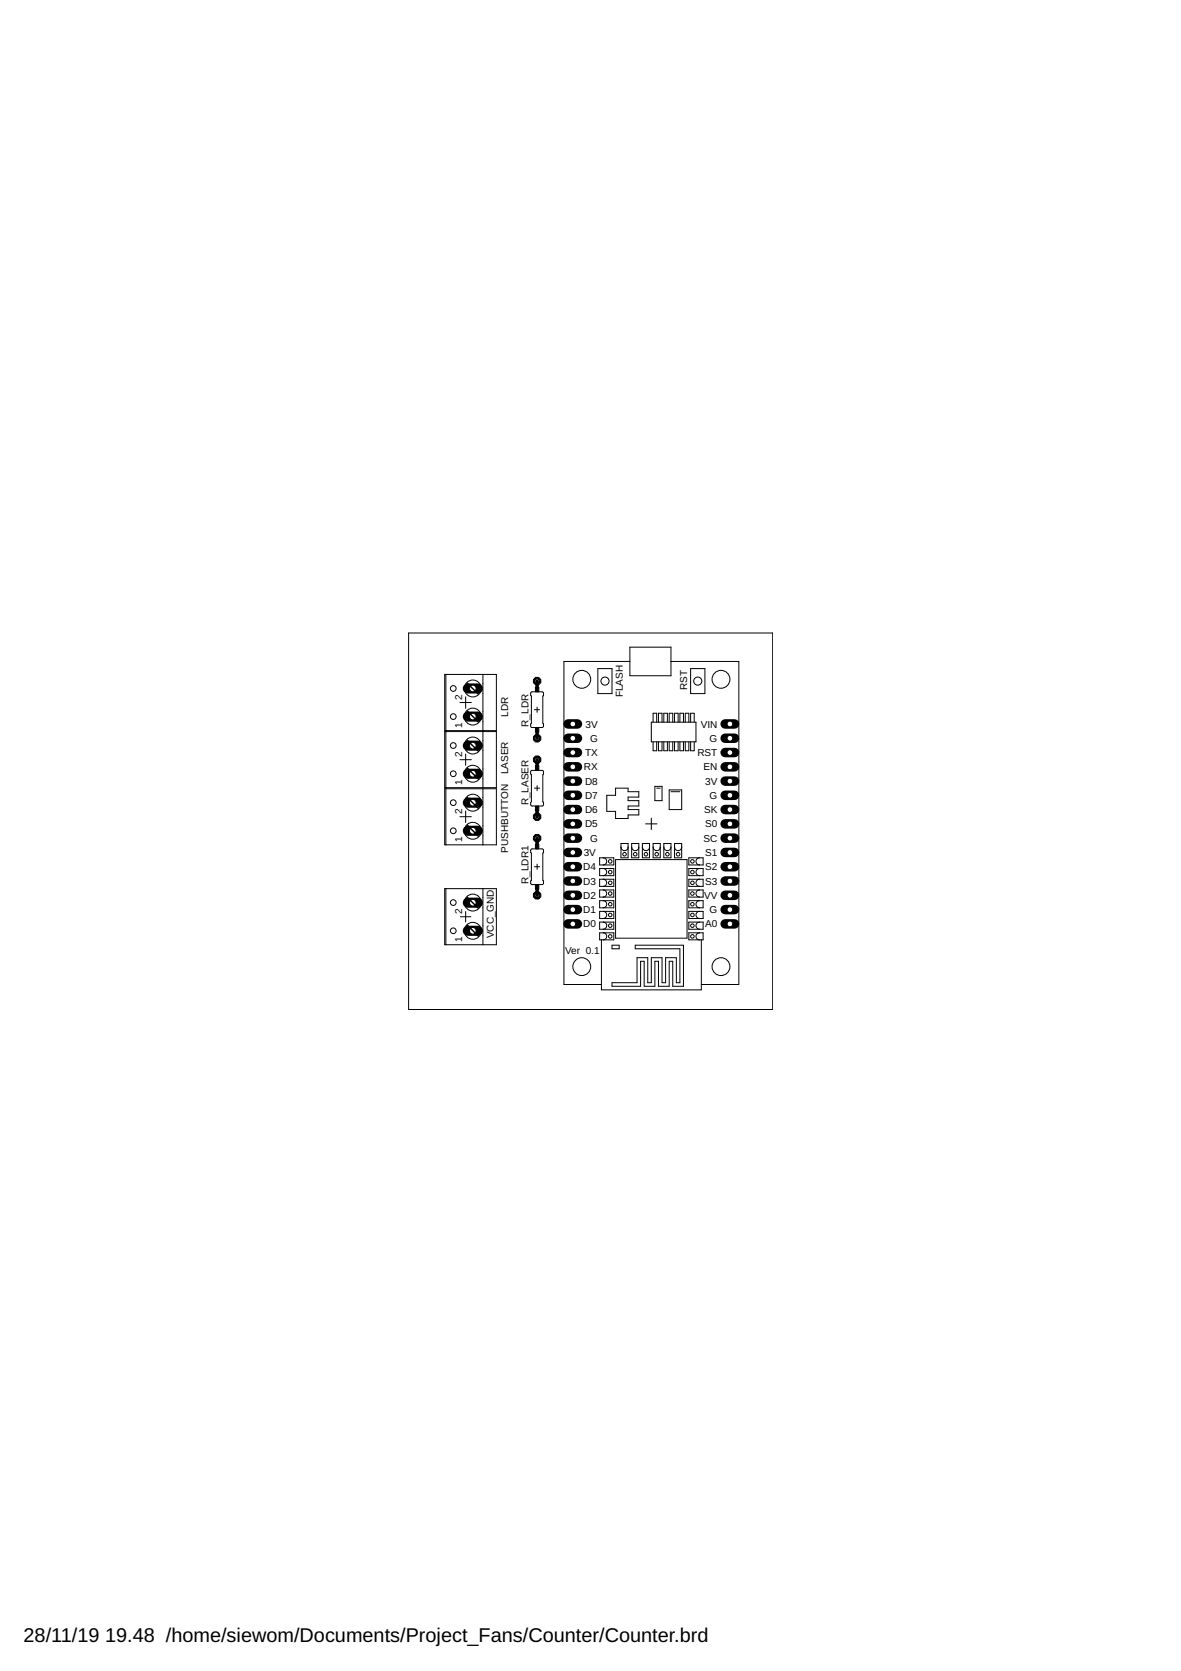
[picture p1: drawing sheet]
<svg xmlns="http://www.w3.org/2000/svg" width="210mm" height="297mm" viewBox="0 0 210 297" stroke-linecap="round" stroke-linejoin="round" font-family="sans-serif">
<circle cx="95.5" cy="145.2" r=".71" fill="#000" stroke="#000" stroke-width=".18"/>
<circle cx="95.5" cy="145.2" r=".4" fill="#fff" stroke="#000" stroke-width=".18"/>
<circle cx="95.5" cy="135" r=".71" fill="#000" stroke="#000" stroke-width=".18"/>
<circle cx="95.5" cy="135" r=".4" fill="#fff" stroke="#000" stroke-width=".18"/>
<path d="M128.9 164.2h1.7" fill="none" stroke="#000" stroke-width="1.7"/>
<circle cx="129.7" cy="164.2" r=".51" fill="#fff" stroke="#000" stroke-width=".18"/>
<path d="M128.9 161.7h1.7" fill="none" stroke="#000" stroke-width="1.7"/>
<circle cx="129.7" cy="161.7" r=".51" fill="#fff" stroke="#000" stroke-width=".18"/>
<path d="M128.9 159.2h1.7" fill="none" stroke="#000" stroke-width="1.7"/>
<circle cx="129.7" cy="159.2" r=".51" fill="#fff" stroke="#000" stroke-width=".18"/>
<path d="M128.9 156.6h1.7" fill="none" stroke="#000" stroke-width="1.7"/>
<circle cx="129.7" cy="156.6" r=".51" fill="#fff" stroke="#000" stroke-width=".18"/>
<path d="M128.9 154.1h1.7" fill="none" stroke="#000" stroke-width="1.7"/>
<circle cx="129.7" cy="154.1" r=".51" fill="#fff" stroke="#000" stroke-width=".18"/>
<path d="M128.9 151.5h1.7" fill="none" stroke="#000" stroke-width="1.7"/>
<circle cx="129.7" cy="151.5" r=".51" fill="#fff" stroke="#000" stroke-width=".18"/>
<path d="M128.9 149h1.7" fill="none" stroke="#000" stroke-width="1.7"/>
<circle cx="129.7" cy="149" r=".51" fill="#fff" stroke="#000" stroke-width=".18"/>
<path d="M128.9 146.5h1.7" fill="none" stroke="#000" stroke-width="1.7"/>
<circle cx="129.7" cy="146.5" r=".51" fill="#fff" stroke="#000" stroke-width=".18"/>
<path d="M128.9 143.9h1.7" fill="none" stroke="#000" stroke-width="1.7"/>
<circle cx="129.7" cy="143.9" r=".51" fill="#fff" stroke="#000" stroke-width=".18"/>
<path d="M128.9 141.4h1.7" fill="none" stroke="#000" stroke-width="1.7"/>
<circle cx="129.7" cy="141.4" r=".51" fill="#fff" stroke="#000" stroke-width=".18"/>
<path d="M128.9 138.9h1.7" fill="none" stroke="#000" stroke-width="1.7"/>
<circle cx="129.7" cy="138.9" r=".51" fill="#fff" stroke="#000" stroke-width=".18"/>
<path d="M128.9 136.3h1.7" fill="none" stroke="#000" stroke-width="1.7"/>
<circle cx="129.7" cy="136.3" r=".51" fill="#fff" stroke="#000" stroke-width=".18"/>
<path d="M128.9 133.8h1.7" fill="none" stroke="#000" stroke-width="1.7"/>
<circle cx="129.7" cy="133.8" r=".51" fill="#fff" stroke="#000" stroke-width=".18"/>
<path d="M128.9 131.2h1.7" fill="none" stroke="#000" stroke-width="1.7"/>
<circle cx="129.7" cy="131.2" r=".51" fill="#fff" stroke="#000" stroke-width=".18"/>
<path d="M128.9 128.7h1.7" fill="none" stroke="#000" stroke-width="1.7"/>
<circle cx="129.7" cy="128.7" r=".51" fill="#fff" stroke="#000" stroke-width=".18"/>
<path d="M101 128.7h1.6" fill="none" stroke="#000" stroke-width="1.7"/>
<circle cx="101.8" cy="128.7" r=".51" fill="#fff" stroke="#000" stroke-width=".18"/>
<path d="M101 131.2h1.6" fill="none" stroke="#000" stroke-width="1.7"/>
<circle cx="101.8" cy="131.2" r=".51" fill="#fff" stroke="#000" stroke-width=".18"/>
<path d="M101 133.8h1.6" fill="none" stroke="#000" stroke-width="1.7"/>
<circle cx="101.8" cy="133.8" r=".51" fill="#fff" stroke="#000" stroke-width=".18"/>
<path d="M101 136.3h1.6" fill="none" stroke="#000" stroke-width="1.7"/>
<circle cx="101.8" cy="136.3" r=".51" fill="#fff" stroke="#000" stroke-width=".18"/>
<path d="M101 138.9h1.6" fill="none" stroke="#000" stroke-width="1.7"/>
<circle cx="101.8" cy="138.9" r=".51" fill="#fff" stroke="#000" stroke-width=".18"/>
<path d="M101 141.4h1.6" fill="none" stroke="#000" stroke-width="1.7"/>
<circle cx="101.8" cy="141.4" r=".51" fill="#fff" stroke="#000" stroke-width=".18"/>
<path d="M101 143.9h1.6" fill="none" stroke="#000" stroke-width="1.7"/>
<circle cx="101.8" cy="143.9" r=".51" fill="#fff" stroke="#000" stroke-width=".18"/>
<path d="M101 146.5h1.6" fill="none" stroke="#000" stroke-width="1.7"/>
<circle cx="101.8" cy="146.5" r=".51" fill="#fff" stroke="#000" stroke-width=".18"/>
<path d="M101 149h1.6" fill="none" stroke="#000" stroke-width="1.7"/>
<circle cx="101.8" cy="149" r=".51" fill="#fff" stroke="#000" stroke-width=".18"/>
<path d="M101 151.5h1.6" fill="none" stroke="#000" stroke-width="1.7"/>
<circle cx="101.8" cy="151.5" r=".51" fill="#fff" stroke="#000" stroke-width=".18"/>
<path d="M101 154.1h1.6" fill="none" stroke="#000" stroke-width="1.7"/>
<circle cx="101.8" cy="154.1" r=".51" fill="#fff" stroke="#000" stroke-width=".18"/>
<path d="M101 156.6h1.6" fill="none" stroke="#000" stroke-width="1.7"/>
<circle cx="101.8" cy="156.6" r=".51" fill="#fff" stroke="#000" stroke-width=".18"/>
<path d="M101 159.2h1.6" fill="none" stroke="#000" stroke-width="1.7"/>
<circle cx="101.8" cy="159.2" r=".51" fill="#fff" stroke="#000" stroke-width=".18"/>
<path d="M101 161.7h1.6" fill="none" stroke="#000" stroke-width="1.7"/>
<circle cx="101.8" cy="161.7" r=".51" fill="#fff" stroke="#000" stroke-width=".18"/>
<path d="M101 164.2h1.6" fill="none" stroke="#000" stroke-width="1.7"/>
<circle cx="101.8" cy="164.2" r=".51" fill="#fff" stroke="#000" stroke-width=".18"/>
<circle cx="95.5" cy="131.2" r=".71" fill="#000" stroke="#000" stroke-width=".18"/>
<circle cx="95.5" cy="131.2" r=".4" fill="#fff" stroke="#000" stroke-width=".18"/>
<circle cx="95.5" cy="121.1" r=".71" fill="#000" stroke="#000" stroke-width=".18"/>
<circle cx="95.5" cy="121.1" r=".4" fill="#fff" stroke="#000" stroke-width=".18"/>
<path d="M83.1 127.4h1.8" fill="none" stroke="#000" stroke-width="1.8"/>
<circle cx="84" cy="127.4" r=".59" fill="#fff" stroke="#000" stroke-width=".18"/>
<path d="M83.1 122.4h1.8" fill="none" stroke="#000" stroke-width="1.8"/>
<circle cx="84" cy="122.4" r=".59" fill="#fff" stroke="#000" stroke-width=".18"/>
<path d="M83.1 137.5h1.8" fill="none" stroke="#000" stroke-width="1.8"/>
<circle cx="84" cy="137.5" r=".59" fill="#fff" stroke="#000" stroke-width=".18"/>
<path d="M83.1 132.5h1.8" fill="none" stroke="#000" stroke-width="1.8"/>
<circle cx="84" cy="132.5" r=".59" fill="#fff" stroke="#000" stroke-width=".18"/>
<path d="M83.1 165.5h1.8" fill="none" stroke="#000" stroke-width="1.8"/>
<circle cx="84" cy="165.5" r=".59" fill="#fff" stroke="#000" stroke-width=".18"/>
<path d="M83.1 160.5h1.8" fill="none" stroke="#000" stroke-width="1.8"/>
<circle cx="84" cy="160.5" r=".59" fill="#fff" stroke="#000" stroke-width=".18"/>
<path d="M83.1 147.7h1.8" fill="none" stroke="#000" stroke-width="1.8"/>
<circle cx="84" cy="147.7" r=".59" fill="#fff" stroke="#000" stroke-width=".18"/>
<path d="M83.1 142.7h1.8" fill="none" stroke="#000" stroke-width="1.8"/>
<circle cx="84" cy="142.7" r=".59" fill="#fff" stroke="#000" stroke-width=".18"/>
<circle cx="95.5" cy="159.2" r=".71" fill="#000" stroke="#000" stroke-width=".18"/>
<circle cx="95.5" cy="159.2" r=".4" fill="#fff" stroke="#000" stroke-width=".18"/>
<circle cx="95.5" cy="149" r=".71" fill="#000" stroke="#000" stroke-width=".18"/>
<circle cx="95.5" cy="149" r=".4" fill="#fff" stroke="#000" stroke-width=".18"/>
<g fill="none" stroke="#000" stroke-width=".18">
<path d="M72.6 112.5h64.7v67h-64.7zM79 119.9h9.2v10h-9.2zM79.2 119.9v10M85.8 119.9v10M106.3 118.9h2.5v4.4h-2.5zM112 117.6h-11.8v57.4h6.7M112 115h7.3v5.1h-7.3zM119.3 117.6h12v57.4h-6.6M122.7 118.9h2.6v4.4h-2.6zM79 130h9.2v10h-9.2zM79.2 130v10M81.7 124.9h2.1"/>
<path d="M81.7 135h2.1M82.8 123.9v2M82.8 134v2M85.8 130v10M94.4 137l2-.1 .2 .2v.5l-.1 .1v4.8l.1 .1v.4l-.2 .3h-1.8l-.3-.2v-.5l.1-.1zM94.4 123.1l2-.1 .2 .1v.5l-.1 .1v4.9l.1 .1v.4l-.2 .2h-1.8l-.3-.1v-.5l.1-.1zM95 126.2h.9M95.5 125.7v.9M95.5 139.7v.9M115.8 128.4h7.9v3.5h-7.9zM116.1 128.4v-1.6h.6v1.6M116.1 131.9v1.6h.6v-1.6"/>
<path d="M116.4 139.8h1.3v2.5h-1.3zM117 128.4v-1.6h.7v1.6M117 131.9v1.6h.7v-1.6M118 128.4v-1.6h.6v1.6M118 131.9v1.6h.6v-1.6M118.9 128.4v-1.6h.7v1.6M118.9 131.9v1.6h.7v-1.6M119.9 128.4v-1.6h.6v1.6M119.9 131.9v1.6h.6v-1.6M120.8 128.4v-1.6h.7v1.6M120.8 131.9v1.6h.7v-1.6M121.8 128.4v-1.6h.6v1.6"/>
<path d="M121.8 131.9v1.6h.6v-1.6M122.7 128.4v-1.6h.7v1.6M122.7 131.9v1.6h.7v-1.6M79 140.2h9.2v10h-9.2zM79 158h9.2v9.9h-9.2zM79.2 140.2v10M79.2 158v9.9M81.7 145.2h2.1M82.8 144.2v2M85.8 140.2v10M85.8 158v9.9M94.4 151l2-.1 .2 .1v.5l-.1 .2v4.8l.1 .1v.4l-.2 .2h-1.8l-.3-.1v-.5l.1-.1z"/>
<path d="M95 140.1h.9M95 154.1h.9M95.5 153.6v.9M106.6 158.2h2.5v1.3h-2.5zM106.6 156.3h2.5v1.3h-2.5zM106.6 154.4h2.5v1.3h-2.5zM106.6 152.5h2.5v1.3h-2.5zM107.2 152.5a.63 .63 0 0 1 .6 .6 .63 .63 0 0 1-.6 .7M107.2 154.4a.63 .63 0 0 1 .6 .6 .63 .63 0 0 1-.6 .7M107.2 156.3a.63 .63 0 0 1 .6 .6 .63 .63 0 0 1-.6 .7M107.2 158.2a.63 .63 0 0 1 .6 .6 .63 .63 0 0 1-.6 .7M107.8 141.4h1.6v-1.3h2.2v.6h1.9v1h-1.9v.6h1.9v1h-1.9v.6h1.9v1h-1.9v.6h-2.2v-1.3h-1.6z"/>
<path d="M109.4 152.8h12.7v14h-12.7zM110.4 150.6a.63 .63 0 0 0 .6 .6 .63 .63 0 0 0 .6-.6M110.4 149.9h1.2v2.6h-1.2zM112.3 150.6a.63 .63 0 0 0 .6 .6 .63 .63 0 0 0 .6-.6M112.3 149.9h1.2v2.6h-1.2zM114.2 150.6a.63 .63 0 0 0 .6 .6 .63 .63 0 0 0 .6-.6M114.2 149.9h1.2v2.6h-1.2zM114.7 146.5h2.1M115.8 145.4v2.1M116.1 150.6a.63 .63 0 0 0 .6 .6 .63 .63 0 0 0 .6-.6M116.1 149.9h1.2v2.6h-1.2zM116.7 140.1h.6"/>
<path d="M118 150.6a.63 .63 0 0 0 .6 .6 .63 .63 0 0 0 .7-.6M118 149.9h1.3v2.6h-1.3zM118.9 140.4h2.3v3.5h-2.3zM119.3 140.7h1.5M119.9 150.6a.63 .63 0 0 0 .6 .6 .63 .63 0 0 0 .7-.6M119.9 149.9h1.3v2.6h-1.3zM122.4 152.5h2.6v1.3h-2.6zM122.4 154.4h2.6v1.3h-2.6zM122.4 156.3h2.6v1.3h-2.6zM122.4 158.2h2.6v1.3h-2.6zM124.3 158.2a.63 .63 0 0 0-.6 .6 .63 .63 0 0 0 .6 .7M124.3 156.3a.63 .63 0 0 0-.6 .6 .63 .63 0 0 0 .6 .7"/>
<path d="M124.3 154.4a.63 .63 0 0 0-.6 .6 .63 .63 0 0 0 .6 .7M124.3 152.5a.63 .63 0 0 0-.6 .6 .63 .63 0 0 0 .6 .7M81.8 163h1.9M82.8 162v1.9M106.6 165.8h2.5v1.3h-2.5zM106.6 163.9h2.5v1.3h-2.5zM106.6 162h2.5v1.3h-2.5zM106.6 160.1h2.5v1.3h-2.5zM106.9 167.1v8.9h17.8v-8.9M107.2 160.1a.63 .63 0 0 1 .6 .6 .63 .63 0 0 1-.6 .7M107.2 162a.63 .63 0 0 1 .6 .6 .63 .63 0 0 1-.6 .7M107.2 163.9a.63 .63 0 0 1 .6 .6 .63 .63 0 0 1-.6 .7"/>
<path d="M107.2 165.8a.62 .62 0 0 1 .6 .6 .62 .62 0 0 1-.6 .7M108.8 168h1.2v.7h-1.2zM112.9 168h8.6v7.3h-1.9v-4.4h-.7v4.4h-1.9v-4.4h-.6v4.4h-1.9v-4.4h-.6v4.4h-5.1v-.6h4.4v-4.5h1.9v4.5h.7v-4.5h1.9v4.5h.6v-4.5h1.9v4.5h.6v-6h-7.9zM122.4 160.1h2.6v1.3h-2.6zM122.4 162h2.6v1.3h-2.6zM122.4 163.9h2.6v1.3h-2.6zM122.4 165.8h2.6v1.3h-2.6zM124.3 165.8a.62 .62 0 0 0-.6 .6 .62 .62 0 0 0 .6 .7M124.3 163.9a.63 .63 0 0 0-.6 .6 .63 .63 0 0 0 .6 .7M124.3 162a.63 .63 0 0 0-.6 .6 .63 .63 0 0 0 .6 .7M124.3 160.1a.63 .63 0 0 0-.6 .6 .63 .63 0 0 0 .6 .7"/>
<circle cx="80.6" cy="132.5" r=".51"/>
<circle cx="80.6" cy="127.4" r=".51"/>
<circle cx="80.6" cy="137.5" r=".51"/>
<circle cx="80.6" cy="122.4" r=".51"/>
<circle cx="84" cy="132.5" r="1.5"/>
<circle cx="84" cy="127.4" r="1.5"/>
<circle cx="84" cy="122.4" r="1.5"/>
<circle cx="84" cy="137.5" r="1.5"/>
<circle cx="103.4" cy="120.8" r="1.59"/>
<circle cx="107.5" cy="121.1" r=".72"/>
<circle cx="124" cy="121.1" r=".72"/>
<circle cx="128.1" cy="120.8" r="1.59"/>
<circle cx="80.6" cy="147.7" r=".51"/>
<circle cx="80.6" cy="142.7" r=".51"/>
<circle cx="84" cy="147.7" r="1.5"/>
<circle cx="84" cy="142.7" r="1.5"/>
<circle cx="108.5" cy="156.9" r=".32"/>
<circle cx="108.5" cy="153.1" r=".32"/>
<circle cx="108.5" cy="158.8" r=".32"/>
<circle cx="108.5" cy="155" r=".32"/>
<circle cx="111" cy="151.8" r=".32"/>
<circle cx="112.9" cy="151.8" r=".32"/>
<circle cx="114.8" cy="151.8" r=".32"/>
<circle cx="116.7" cy="151.8" r=".32"/>
<circle cx="118.6" cy="151.8" r=".32"/>
<circle cx="120.5" cy="151.8" r=".32"/>
<circle cx="123.1" cy="155" r=".32"/>
<circle cx="123.1" cy="156.9" r=".32"/>
<circle cx="123.1" cy="153.1" r=".32"/>
<circle cx="123.1" cy="158.8" r=".32"/>
<circle cx="80.6" cy="160.4" r=".51"/>
<circle cx="80.6" cy="165.5" r=".51"/>
<circle cx="84" cy="165.5" r="1.5"/>
<circle cx="84" cy="160.4" r="1.5"/>
<circle cx="103.4" cy="171.8" r="1.59"/>
<circle cx="108.5" cy="164.5" r=".32"/>
<circle cx="108.5" cy="166.5" r=".32"/>
<circle cx="108.5" cy="162.6" r=".32"/>
<circle cx="108.5" cy="160.7" r=".32"/>
<circle cx="123.1" cy="160.7" r=".32"/>
<circle cx="123.1" cy="162.6" r=".32"/>
<circle cx="123.1" cy="164.5" r=".32"/>
<circle cx="123.1" cy="166.5" r=".32"/>
<circle cx="128.1" cy="171.8" r="1.59"/>
</g>
<path d="M95.2 136.1h.6v.8h-.6zM95.2 122.1h.6v.9h-.6zM95.2 129.3h.6v.9h-.6zM95.2 143.3h.6v.8h-.6zM95.2 150.1h.6v.8h-.6zM95.2 157.2h.6v.9h-.6z" fill="#000" stroke="#000" stroke-width=".18"/>
<path d="M95.5 121.1v1M95.5 130.2v1M95.5 135v1.1M95.5 144.2v1M95.5 149v1M95.5 158.1v1.1" fill="none" stroke="#000" stroke-width=".61"/>
<path d="M83 121.4l2 2M83 131.6l2 1.9M83 126.4l2 2M83 136.5l2 2M83 159.5l2 2M83 141.7l2 2M83 146.7l2 2M83 164.4l2 2" fill="none" stroke="#000" stroke-width=".25"/>
<g font-size="3.5">
<text x="4.2" y="291.8">28/11/19</text>
<text x="18.7" y="291.8">19.48 /home/siewom/Documents/Project_Fans/Counter/Counter.brd</text>
</g>
<g font-size="1.8">
<text x="82.1" y="124.5" transform="rotate(-90 82.1 124.5)">2</text>
<text x="110.7" y="123.9" transform="rotate(-90 110.7 123.9)">FLASH</text>
<text x="122.1" y="122.7" transform="rotate(-90 122.1 122.7)">RST</text>
<text x="82.1" y="129.4" transform="rotate(-90 82.1 129.4)">1</text>
<text x="90.3" y="127.5" transform="rotate(-90 90.3 127.5)">LDR</text>
<text x="93.9" y="129.2" transform="rotate(-90 93.9 129.2)">R_LDR</text>
<text x="104.1" y="129.3">3V</text>
<text x="104.9" y="131.9">G</text>
<text x="124.5" y="129.3">VIN</text>
<text x="126.1" y="131.9">G</text>
<text x="82.1" y="134.6" transform="rotate(-90 82.1 134.6)">2</text>
<text x="90.3" y="137.6" transform="rotate(-90 90.3 137.6)">LASER</text>
<text x="103.8" y="136.9">RX</text>
<text x="104" y="134.4">TX</text>
<text x="123.9" y="134.4">RST</text>
<text x="125" y="136.9">EN</text>
<text x="82.1" y="139.6" transform="rotate(-90 82.1 139.6)">1</text>
<text x="93.9" y="143.2" transform="rotate(-90 93.9 143.2)">R_LASER</text>
<text x="104" y="139.5">D8</text>
<text x="104" y="142">D7</text>
<text x="125.3" y="139.5">3V</text>
<text x="126.1" y="142">G</text>
<text x="82.1" y="149.7" transform="rotate(-90 82.1 149.7)">1</text>
<text x="82.1" y="144.8" transform="rotate(-90 82.1 144.8)">2</text>
<text x="104" y="144.6">D6</text>
<text x="104" y="147.1">D5</text>
<text x="104.9" y="149.6">G</text>
<text x="125" y="149.6">SC</text>
<text x="125.1" y="144.6">SK</text>
<text x="125.3" y="147.1">S0</text>
<text x="90.3" y="151.6" transform="rotate(-90 90.3 151.6)">PUSHBUTTON</text>
<text x="103.7" y="154.7">D4</text>
<text x="103.8" y="152.2">3V</text>
<text x="125.3" y="154.7">S2</text>
<text x="125.3" y="152.2">S1</text>
<text x="93.9" y="157.1" transform="rotate(-90 93.9 157.1)">R_LDR1</text>
<text x="103.7" y="157.2">D3</text>
<text x="103.7" y="159.8">D2</text>
<text x="125.1" y="159.8">VV</text>
<text x="125.3" y="157.2">S3</text>
<text x="82.1" y="167.5" transform="rotate(-90 82.1 167.5)">1</text>
<text x="82.1" y="162.5" transform="rotate(-90 82.1 162.5)">2</text>
<text x="87.8" y="166.8" transform="rotate(-90 87.8 166.8)">VCC_GND</text>
<text x="103.7" y="162.3">D1</text>
<text x="103.7" y="164.9">D0</text>
<text x="125.3" y="164.9">A0</text>
<text x="126.1" y="162.3">G</text>
<text x="100.4" y="169.6">Ver 0.1</text>
</g>
</svg>
